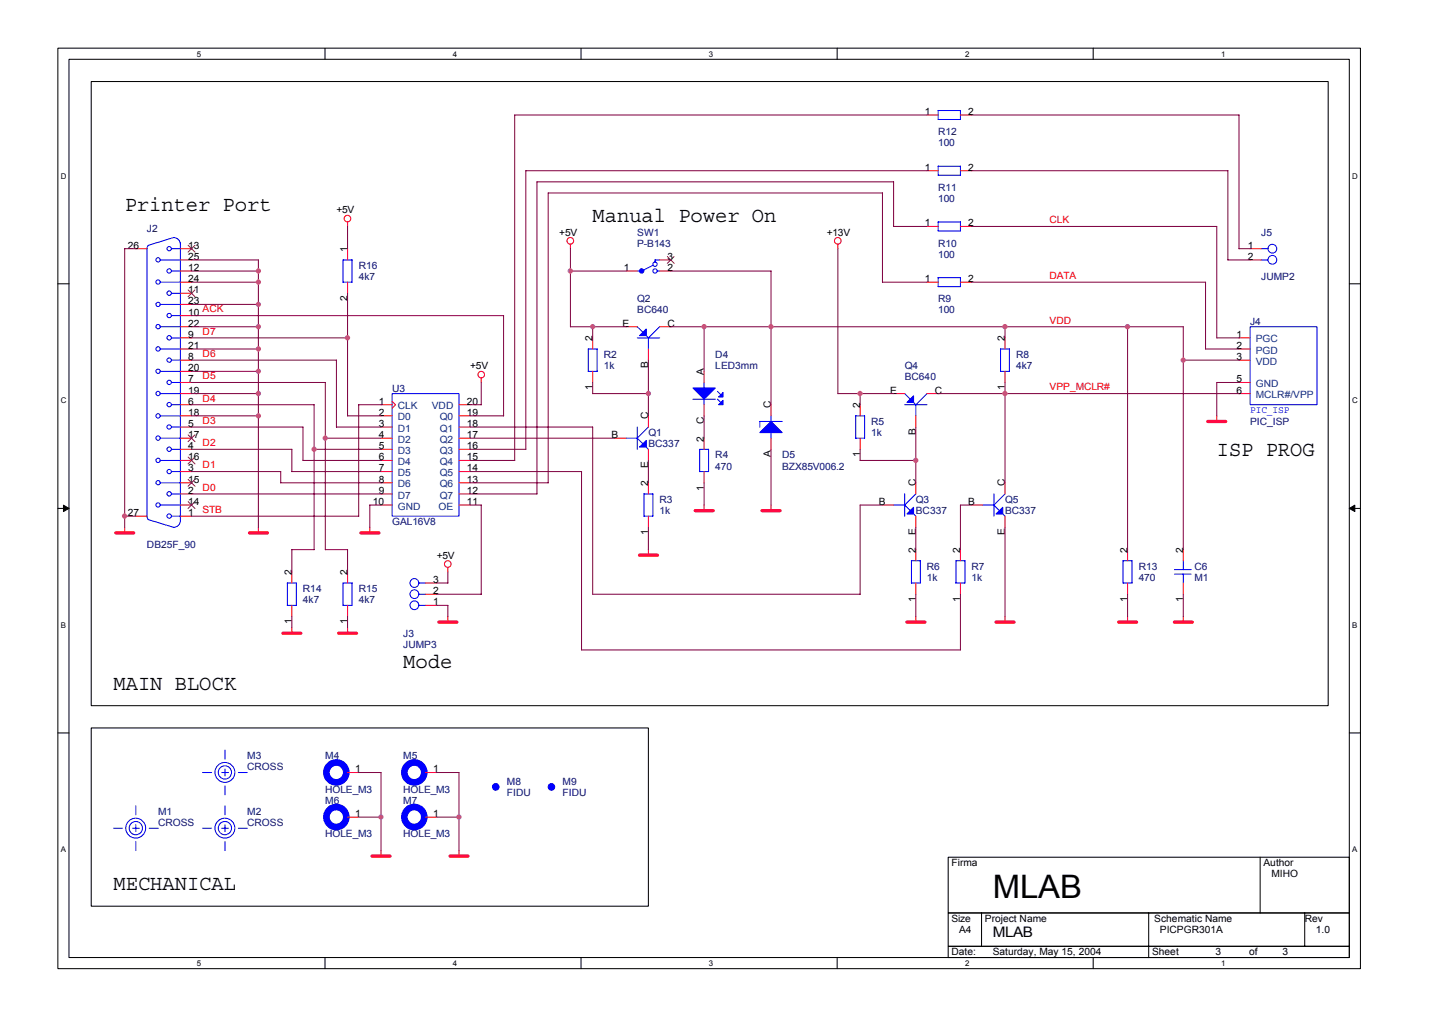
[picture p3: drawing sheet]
<svg xmlns="http://www.w3.org/2000/svg" width="297mm" height="210mm" viewBox="0 0 297 210" stroke-linecap="round" stroke-linejoin="round" font-family="sans-serif">
<path d="M12 10h270.2v190.9h-270.2zM14.3 12.3h265.6v186.3h-265.6z" fill="none" stroke="#000" stroke-width=".21"/>
<g fill="#fff">
<path d="M40.9 10.2h.9v1.9h-.9z"/>
<path d="M40.9 198.9h.9v1.8h-.9z"/>
</g>
<path d="M67.4 10v2.3M67.4 198.6v2.3" fill="none" stroke="#000" stroke-width=".21"/>
<g fill="#fff">
<path d="M94 10.2h.9v1.9h-.9z"/>
<path d="M94 198.9h.9v1.8h-.9z"/>
</g>
<path d="M120.5 10v2.3M120.5 198.6v2.3" fill="none" stroke="#000" stroke-width=".21"/>
<g fill="#fff">
<path d="M147.1 10.2h.9v1.9h-.9z"/>
<path d="M147.1 198.9h.9v1.8h-.9z"/>
</g>
<path d="M173.7 10v2.3M173.7 198.6v2.3" fill="none" stroke="#000" stroke-width=".21"/>
<g fill="#fff">
<path d="M200.2 10.2h.9v1.9h-.9z"/>
<path d="M200.2 198.9h.9v1.8h-.9z"/>
</g>
<path d="M226.8 10v2.3M226.8 198.6v2.3" fill="none" stroke="#000" stroke-width=".21"/>
<g fill="#fff">
<path d="M253.3 10.2h.9v1.9h-.9z"/>
<path d="M253.3 198.9h.9v1.8h-.9z"/>
<path d="M12.6 35.6h1.2v1.8h-1.2z"/>
<path d="M280.5 35.6h1.2v1.8h-1.2z"/>
<path d="M12.6 82.1h1.2v1.9h-1.2z"/>
<path d="M280.5 82.1h1.2v1.9h-1.2z"/>
</g>
<path d="M12 58.9h2.3M279.9 58.9h2.3" fill="none" stroke="#000" stroke-width=".21"/>
<g fill="#fff">
<path d="M12.6 128.7h1.1v1.9h-1.1z"/>
<path d="M280.5 128.7h1.1v1.9h-1.1z"/>
</g>
<path d="M12 105.5h2.3M279.9 105.5h2.3" fill="none" stroke="#000" stroke-width=".21"/>
<g fill="#000" stroke="#000" stroke-width=".21">
<path d="M13.2 104.8l1.1 .7-1.1 .6z" fill-rule="evenodd"/>
<path d="M279.9 105.5l1.1-.7v1.3z" fill-rule="evenodd"/>
</g>
<g fill="#fff">
<path d="M12.6 175.3h1.1v1.8h-1.1z"/>
<path d="M280.5 175.3h1.1v1.8h-1.1z"/>
</g>
<path d="M18.9 16.9h256.6v129.5h-256.6zM12 152h2.3M18.9 151h115.6v37h-115.6zM279.9 152h2.3M196.7 177.8h83.2v11.6h-83.2zM261.4 177.8v11.6M196.7 189.4h83.2v6.9h-83.2zM196.7 196.3h83.2v2.3h-83.2zM203.6 189.4v6.9M238.3 189.4v9.2M270.6 189.4v6.9" fill="none" stroke="#000" stroke-width=".21"/>
<g fill="none" stroke="#f00" stroke-width=".21">
<path d="M192.3 23.9h2.3M192.3 35.4h2.3M199.2 23.9h2.3M199.2 35.4h2.3M28.2 51.6h2.3M37.4 56.2h2.3M37.4 53.9h2.3M37.4 58.5h2.3M37.4 51.6h2.3M72.1 46v1M72.1 51.6v2.3M72.1 58.5v2.3"/>
<path d="M118.3 50.7v.9M129.9 56.2h2.3M136.8 56.2h2.3M136.8 53.9h2.3M173.8 50.7v.9M192.3 47h2.3M192.3 58.5h2.3M199.2 47h2.3M199.2 58.5h2.3M259.3 53.9h2.3M259.3 51.6h2.3M37.4 67.8h2.3"/>
<path d="M37.4 70.1h2.3M37.4 72.4h2.3M37.4 74.7h2.3M37.4 79.3h2.3M37.4 65.5h2.3M37.4 60.8h2.3M37.4 77h2.3M37.4 63.1h2.3M99.8 78.4v.9M122.9 70.1v2.3M122.9 77v2.3M129.9 67.8h2.3"/>
<path d="M134.5 72.4v2.3M136.8 67.8h2.3M146 77v2.3M208.5 70.1v2.3M208.5 77v2.3M257 70.1h2.3M257 72.4h2.3M257 74.7h2.3M257 79.3h2.3M37.4 81.6h2.3M37.4 83.9h2.3M37.4 86.3h2.3"/>
<path d="M37.4 88.6h2.3M37.4 90.9h2.3M37.4 93.2h2.3M37.4 95.5h2.3M37.4 97.8h2.3M79 83.9h2.3M79 86.3h2.3M79 88.6h2.3M79 90.9h2.3M79 93.2h2.3M79 95.5h2.3M79 97.8h2.3"/>
<path d="M81.3 83.2l.7 .7-.7 .7M95.2 83.9h2.3M95.2 86.3h2.3M95.2 88.6h2.3M95.2 90.9h2.3M95.2 93.2h2.3M95.2 95.5h2.3M95.2 97.8h2.3M127.6 90.9h2.3M134.5 86.3v2.3M134.5 93.2v2.3M146 83.9v2.4"/>
<path d="M146 90.9v2.3M146 97.8v2.3M159.9 83.9v2.4M159.9 90.9v2.3M178.4 83.9v2.4M178.4 90.9v2.3M185.4 81.6h2.3M190 86.3v2.3M192.3 81.6h2.3M252.4 86.3v1.1M257 81.6h2.3M25.9 109.4v1.2"/>
<path d="M28.2 107.1h2.3M37.4 104.8h2.3M37.4 100.1h2.3M37.4 102.4h2.3M37.4 107.1h2.3M53.6 109.4v1.2M60.5 118.6v2.3M72.1 118.6v2.3M76.7 109.4v1.2M79 104.8h2.3M79 100.1h2.3M79 102.4h2.3"/>
<path d="M92.9 117.7v.9M95.2 104.8h2.3M95.2 100.1h2.3M95.2 102.4h2.3M134.5 100.1v2.3M134.5 107.1v2.3M134.5 114v1.2M146 104.8v1.1M159.9 104.8v1.1M183 104.8h2.4M190 100.1v2.3M190 107.1v2.3"/>
<path d="M190 114v2.3M199.2 114v2.3M201.5 104.8h2.3M208.5 100.1v2.3M208.5 107.1v2.3M233.9 114v2.3M245.4 114v2.3M60.5 125.6v2.3M60.5 130.2v1.2M72.1 125.6v2.3M72.1 130.2v1.2M88.3 125.6h2.3"/>
<path d="M88.3 123.3h2.3M88.3 120.9h2.3M92.9 127.9v1.2M190 120.9v2.4M190 127.9v1.2M199.2 120.9v2.4M208.5 127.9v1.2M233.9 120.9v2.4M233.9 127.9v1.2M245.4 120.9v2.4M245.4 127.9v1.2M72.1 160.2h2.3"/>
<path d="M72.1 169.5h2.3M79 176.4v1.2M88.3 160.2h2.3M88.3 169.5h2.3M95.2 176.4v1.2"/>
<circle cx="72.1" cy="45.3" r=".68"/>
<circle cx="118.3" cy="50" r=".69"/>
<circle cx="173.8" cy="50" r=".69"/>
<circle cx="99.8" cy="77.7" r=".68"/>
<circle cx="92.9" cy="117" r=".69"/>
</g>
<g fill="none" stroke="#f00" stroke-width=".68">
<path d="M250.5 87.4h3.8M24 110.5h3.7M51.8 110.5h3.7M74.9 110.5h3.7M132.7 115.1h3.7M144.2 105.9h3.7M158.1 105.9h3.7M58.7 131.3h3.7M70.3 131.3h3.7M91 129h3.8M188.1 129h3.8M206.6 129h3.7"/>
<path d="M232.1 129h3.7M243.6 129h3.7M77.2 177.6h3.7M93.4 177.6h3.7"/>
</g>
<g fill="none" stroke="#00f" stroke-width=".21">
<path d="M194.6 22.9v1.9h4.6v-1.9h-4.6M194.6 34.5v1.8h4.6v-1.8h-4.6M30.5 51.6v55.5l.3 .6M30.8 50.9l-.3 .7M33.3 53.9h4.1M33.3 58.5h4.1M35.6 56.2h1.8M35.6 51.6h1.8M37.4 50.4v57.6a1.39 1.39 0 0 1-1.4 1.4l-5.3-1.6M37.4 50.7a1.39 1.39 0 0 0-1.4-1.4l-5.3 1.6M73 53.9v4.6M73 53.9h-1.8v4.6h1.8"/>
<path d="M132.2 56.2h.5M135.4 55l-2.3 1.2M135.9 53.9h.9M135.9 53.9v.5M136.3 56.2h.5M194.6 46h4.6M194.6 57.6h4.6M194.6 46v1.9h4.6v-1.9M194.6 57.6v1.9h4.6v-1.9M261.6 53.9h1.4M261.6 51.6h1.4M33.2 72.4h4.2"/>
<path d="M33.2 67.8h4.2M33.3 77h4.1M33.3 63.1h4.1M35.6 79.3h1.8M35.6 74.7h1.8M35.6 60.8h1.8M35.6 70.1h1.8M35.6 65.5h1.8M122 77h1.9v-4.6h-1.9v4.6M132.2 67.8l1.1 1.1M132.2 70.1h4.6M134 69.6l.5 .5"/>
<path d="M134.5 70.1v2.3M136.8 67.8l-2.3 2.3M146 79.3v1.2M207.5 77h1.9v-4.6h-1.9v4.6M259.3 67.8h13.9v16.1h-13.9zM33.2 90.9h4.2M33.2 95.5h4.2M33.3 86.3h4.1M33.3 81.6h4.1M35.6 83.9h1.8M35.6 97.8h1.8M35.6 93.2h1.8"/>
<path d="M35.6 88.6h1.8M81.3 81.6h13.9v25.5h-13.9zM129.9 90.9h2.3M132.2 88.6v4.6M132.2 90.9l1.2 1.2M134 92.7l.5 .5M134.5 88.6l-2.3 2.3M143.7 82.8h4.7M145.1 93.2h1.9v4.6h-1.9M145.1 93.2v4.6M146 82.8v1.2M148.8 82.8l.7 .7"/>
<path d="M148.8 81.2l.7 .7M159.9 86.2v1.2M159.9 89.7v1.2M162.3 87.4h-4.7v1.2M177.5 86.3l1.8-.1v4.7h-1.8zM187.6 81.6l1.2 1.2M187.7 83.9h4.6M189.5 83.5l.5 .5M190 83.9v2.4M192.3 81.6l-2.4 2.4M33.2 100.1h4.2M33.3 104.8h4.1"/>
<path d="M35.6 107.1h1.8M35.6 102.4h1.8M135.4 102.4v4.7h-1.8v-4.7h1.8M185.4 104.8h2.3l1.1 1.1M187.7 102.4v4.7M189 116.3h1.9M189.1 116.3v4.6M189.5 106.6l.5 .5M190 102.4l-2.4 2.4M190.9 116.3v4.6h-1.9M198.3 116.3h1.9M198.3 116.3v4.6"/>
<path d="M200.2 116.3v4.6h-1.9M203.8 104.8h2.4l1.1 1.1M206.2 102.4v4.7M208 106.6l.5 .5M208.5 102.4l-2.4 2.4M234.8 116.3v4.6h-1.9l.1-4.6h1.8M243.6 119.1h3.5M243.6 118.2h3.5M245.4 116.3v1.9M245.4 119.1v1.8M61.5 120.9v4.7h-1.9M61.5 120.9h-1.9v4.7"/>
<path d="M73 120.9v4.7h-1.9M73 120.9h-1.9l.1 4.7M86.9 125.6h1.4M86.9 123.3h1.4M86.9 120.9h1.4M46.7 155.6v1.9M46.7 159.5v1.4M23.5 171.8h1.9M27.5 171.8h1.4M28.2 167.1v1.9M28.2 171.1v1.4M28.2 174.6v1.8"/>
<path d="M30.9 171.8h1.9M42 171.8h1.9M42 160.2h1.9M46 171.8h1.4M46 160.2h1.4M46.7 163v1.9M46.7 167.1v1.9M46.7 171.1v1.4M46.7 174.6v1.8M49.4 171.8h1.9M49.4 160.2h1.9M71.8 160.2h.3"/>
<path d="M71.8 169.5h.3M88 160.2h.3M88 169.5h.3"/>
<circle cx="32.8" cy="58.5" r=".45"/>
<circle cx="32.8" cy="53.9" r=".44"/>
<circle cx="35.1" cy="56.2" r=".46"/>
<circle cx="35.1" cy="51.6" r=".45"/>
<circle cx="135.9" cy="54.8" r=".46"/>
<circle cx="135.9" cy="56.2" r=".46"/>
<circle cx="263.9" cy="53.9" r=".91"/>
<circle cx="263.9" cy="51.6" r=".91"/>
<circle cx="32.8" cy="67.8" r=".45"/>
<circle cx="32.8" cy="72.4" r=".45"/>
<circle cx="32.8" cy="63.1" r=".44"/>
<circle cx="32.8" cy="77" r=".44"/>
<circle cx="35.1" cy="60.8" r=".46"/>
<circle cx="35.1" cy="70.1" r=".46"/>
<circle cx="35.1" cy="79.3" r=".46"/>
<circle cx="35.1" cy="74.7" r=".45"/>
<circle cx="35.1" cy="65.4" r=".45"/>
<circle cx="32.8" cy="95.5" r=".45"/>
<circle cx="32.8" cy="81.6" r=".45"/>
<circle cx="32.8" cy="90.9" r=".45"/>
<circle cx="32.8" cy="86.3" r=".44"/>
<circle cx="35.1" cy="93.2" r=".46"/>
<circle cx="35.1" cy="83.9" r=".46"/>
<circle cx="35.1" cy="88.6" r=".45"/>
<circle cx="35.1" cy="97.8" r=".45"/>
<circle cx="32.8" cy="104.7" r=".45"/>
<circle cx="32.8" cy="100.1" r=".44"/>
<circle cx="35.1" cy="102.4" r=".46"/>
<circle cx="35.1" cy="107" r=".46"/>
<circle cx="86" cy="123.2" r=".91"/>
<circle cx="86" cy="125.5" r=".91"/>
<circle cx="86" cy="120.9" r=".91"/>
<circle cx="28.2" cy="171.8" r="2.06"/>
<circle cx="28.2" cy="171.8" r="1.38"/>
<circle cx="46.7" cy="160.2" r="1.38"/>
<circle cx="46.7" cy="171.8" r="1.38"/>
<circle cx="46.7" cy="171.8" r="2.06"/>
<circle cx="46.7" cy="160.2" r="2.06"/>
</g>
<g fill="#00f" stroke="#00f" stroke-width=".21">
<path d="M206.6 106.6l1.4-1.4v1.4z" fill-rule="evenodd"/>
<path d="M157.6 89.7l2.3-2.3 2.3 2.3z" fill-rule="evenodd"/>
<path d="M132.7 69.6l1.3-1.4v1.4z" fill-rule="evenodd"/>
<path d="M189.5 82.1v1.4h-1.4z" fill-rule="evenodd"/>
<path d="M143.7 80.5h4.7l-2.4 2.3z" fill-rule="evenodd"/>
<path d="M149.1 82.3l.9-.9v.9z" fill-rule="evenodd"/>
<path d="M149.1 83.9l.9-.9v.9z" fill-rule="evenodd"/>
<path d="M132.7 92.7l1.3-1.3v1.3z" fill-rule="evenodd"/>
<path d="M189.5 105.2v1.4h-1.4z" fill-rule="evenodd"/>
</g>
<g fill="none" stroke="#00f" stroke-width="1.4">
<circle cx="69.8" cy="169.5" r="2.07"/>
<circle cx="69.8" cy="160.2" r="2.06"/>
<circle cx="85.9" cy="169.5" r="2.07"/>
<circle cx="85.9" cy="160.2" r="2.06"/>
</g>
<g fill="#00f" stroke="#00f" stroke-width=".21">
<circle cx="102.8" cy="163.2" r=".68"/>
<circle cx="114.4" cy="163.2" r=".68"/>
<circle cx="133.1" cy="56.2" r=".46"/>
</g>
<g fill="none" stroke="#804000" stroke-width=".21">
<path d="M39 50.9l1.4 1.4M40.4 50.9l-1.4 1.4M138.4 53.2l1.4 1.4M139.8 53.2l-1.4 1.4M39 60.1l1.4 1.5M40.4 60.1l-1.4 1.5M39 99.4l1.4 1.5M39 94.8l1.4 1.4M39 90.2l1.4 1.4M40.4 99.4l-1.4 1.5M40.4 94.8l-1.4 1.4M40.4 90.2l-1.4 1.4"/>
<path d="M39 104.1l1.4 1.4M40.4 104.1l-1.4 1.4"/>
</g>
<g fill="none" stroke="#800040" stroke-width=".21">
<path d="M185.4 37.7v9.3h6.9M185.4 37.7h-74v64.7h-13.9M192.3 23.9h-85.5v71.6h-9.3M192.3 35.4h-83.2v57.8M201.5 35.4h53.2v18.5h4.6M201.5 23.9h55.5v27.7h2.3M28.2 51.6h-2.3v57.8M39.7 56.2h13.9M39.7 53.9h13.9M39.7 58.5h13.9M53.6 53.9v55.5M72.1 47v4.6"/>
<path d="M118.3 56.2h11.6M118.3 51.6v16.2h11.6M139.1 56.2h20.9M159.9 56.2v27.8M173.8 51.6v30.1M192.3 58.5h-9.3v-18.5h-69.3v60.2l-16.2-.1M201.5 58.5h48.6M201.5 47h50.9v23.1M250.1 58.5v13.9h6.9M39.7 72.4h13.9M39.7 70.1h32.4M39.7 65.5h64.8"/>
<path d="M39.7 74.7h30.1v13.9M39.7 63.1h13.9M39.7 67.8h13.9M39.7 79.3h27.8M39.7 77h13.9M67.5 79.3v34.7M72.1 60.8v25.5M99.8 79.3v4.6h-2.3M104.5 65.5v20.8M122.9 67.8v2.3M122.9 79.3v2.4M134.5 74.7v11.6"/>
<path d="M139.1 67.8h106.4M146 67.8v9.2M208.5 67.8v2.3M208.5 79.3v20.9M233.9 67.8v46.2M245.4 67.8v46.2M245.4 74.7h11.6M252.4 70.1h4.6M257 79.3h-4.6v7M39.7 83.9h25.5M39.7 88.6h23.1v6.9h16.3M39.7 86.3h13.9"/>
<path d="M39.7 81.6h13.9M39.7 97.8h18.5v2.3h20.9M39.7 93.2h20.9M60.5 93.2v4.6M60.5 97.8h18.6M65.2 93.2h13.9M65.2 83.9v30.1M67.5 90.9h11.6M69.8 88.6h9.3M72.1 86.3h7M79.1 83.9h-4.7v23.2h-34.7M97.5 90.9h30.1"/>
<path d="M97.5 86.3h7M97.5 88.6h25.4v34.7h55.5M97.5 93.2h11.6M97.5 97.8h23.1M120.6 97.8v37h78.6v-11.5M122.9 81.6h11.6M134.5 95.5v4.7M146 86.3v4.6M159.9 93.2v11.6M173.8 81.6h11.6M178.4 93.2v2.3h11.6M178.4 81.6v2.4"/>
<path d="M190 88.6v11.6M194.6 81.6h62.4M25.9 107.1h2.3M39.7 102.4h39.4M65.2 114h-4.7v4.6M67.5 114h4.6M72.1 114v4.6M79.1 104.8h-2.4v4.6M92.9 118.6v2.3M97.5 104.8h2.3v18.5h-9.2M134.5 109.4v4.6M146 100.1v4.7"/>
<path d="M183.1 104.8h-4.7v18.5M190 109.4v4.6M201.5 104.8h-2.3v9.2M208.5 109.4v18.5M60.5 127.9v2.3M72.1 127.9v2.3M90.6 120.9h2.3M90.6 125.6h2.3M92.9 125.6v2.3M190 123.3v4.6M233.9 123.3v4.6M245.4 123.3v4.6"/>
<path d="M74.4 169.5h4.7M74.4 160.2h4.7M79 160.2v16.2M90.6 169.5h4.6M90.6 160.2h4.6v16.2"/>
</g>
<g fill="#f0f" stroke="#f0f" stroke-width=".21">
<circle cx="53.6" cy="72.4" r=".45"/>
<circle cx="72.1" cy="70.1" r=".46"/>
<circle cx="53.6" cy="56.2" r=".45"/>
<circle cx="245.4" cy="74.7" r=".45"/>
<circle cx="134.5" cy="81.6" r=".45"/>
<circle cx="146" cy="67.8" r=".45"/>
<circle cx="122.9" cy="67.8" r=".45"/>
<circle cx="208.4" cy="81.6" r=".46"/>
<circle cx="53.6" cy="77" r=".44"/>
<circle cx="159.9" cy="67.8" r=".45"/>
<circle cx="189.9" cy="95.5" r=".46"/>
<circle cx="53.6" cy="86.3" r=".44"/>
<circle cx="118.3" cy="56.2" r=".46"/>
<circle cx="53.6" cy="67.8" r=".45"/>
<circle cx="53.6" cy="81.6" r=".45"/>
<circle cx="208.4" cy="67.8" r=".46"/>
<circle cx="53.6" cy="58.5" r=".45"/>
<circle cx="95.2" cy="169.5" r=".45"/>
<circle cx="233.9" cy="67.8" r=".46"/>
<circle cx="53.6" cy="63.1" r=".44"/>
<circle cx="79" cy="169.5" r=".44"/>
<circle cx="178.4" cy="81.6" r=".46"/>
<circle cx="67.5" cy="90.9" r=".45"/>
<circle cx="65.1" cy="93.2" r=".45"/>
<circle cx="25.8" cy="107" r=".46"/>
</g>
<text font-size="6.7" x="205.9" y="186.2">MLAB</text>
<g font-size="4.4">
<text x="25.9" y="43.7">Printer Port</text>
<text x="122.9" y="46">Manual Power On</text>
<text x="252.4" y="94.5">ISP PROG</text>
<text x="23.6" y="143.1">MAIN BLOCK</text>
<text x="83.7" y="138.5">Mode</text>
<text x="23.6" y="184.7">MECHANICAL</text>
</g>
<text font-size="3" x="205.9" y="194.4">MLAB</text>
<g font-size="2.1">
<text x="191.8" y="23.8">1</text>
<text x="200.8" y="23.8">2</text>
<text x="191.8" y="35.4">1</text>
<text x="200.8" y="35.4">2</text>
<text x="69.8" y="44.2">+5V</text>
<text x="191.8" y="46.9">1</text>
<text x="200.8" y="46.9">2</text>
<text x="26.5" y="51.6">26</text>
<text x="39" y="51.6">13</text>
<text x="39" y="53.9">25</text>
<text x="72.1" y="52.3" transform="rotate(-90 72.1 52.3)">1</text>
<text x="116" y="48.9">+5V</text>
<text x="138.4" y="53.9">3</text>
<text x="171.5" y="48.9">+13V</text>
<text x="258.8" y="51.6">1</text>
<text x="258.8" y="53.9">2</text>
<text x="39" y="56.2">12</text>
<text x="39" y="58.5">24</text>
<text x="129.4" y="56.2">1</text>
<text x="138.4" y="56.2">2</text>
<text x="191.8" y="58.5">1</text>
<text x="200.8" y="58.5">2</text>
<text x="39" y="65.4">10</text>
<text x="39" y="60.8">11</text>
<text x="39" y="63.1">23</text>
<text x="72.1" y="62.5" transform="rotate(-90 72.1 62.5)">2</text>
<text x="39" y="70.1">9</text>
<text x="39" y="67.8">22</text>
<text x="122.9" y="70.8" transform="rotate(-90 122.9 70.8)">2</text>
<text x="129.2" y="67.8">E</text>
<text x="138.4" y="67.8">C</text>
<text x="208.4" y="70.8" transform="rotate(-90 208.4 70.8)">2</text>
<text x="256.5" y="70.1">1</text>
<text x="39" y="74.7">8</text>
<text x="39" y="77">20</text>
<text x="39" y="72.4">21</text>
<text x="97.5" y="76.6">+5V</text>
<text x="134.5" y="76.3" transform="rotate(-90 134.5 76.3)">B</text>
<text x="146" y="77.7" transform="rotate(-90 146 77.7)">A</text>
<text x="256.5" y="72.4">2</text>
<text x="256.5" y="74.7">3</text>
<text x="39" y="83.9">6</text>
<text x="39" y="79.3">7</text>
<text x="39" y="81.6">19</text>
<text x="78.5" y="83.9">1</text>
<text x="96.8" y="83.9">20</text>
<text x="122.9" y="81" transform="rotate(-90 122.9 81)">1</text>
<text x="184.6" y="81.6">E</text>
<text x="193.9" y="81.6">C</text>
<text x="208.4" y="81" transform="rotate(-90 208.4 81)">1</text>
<text x="256.5" y="79.3">5</text>
<text x="256.5" y="81.6">6</text>
<text x="39" y="88.6">5</text>
<text x="39" y="86.2">18</text>
<text x="78.5" y="86.2">2</text>
<text x="78.5" y="88.6">3</text>
<text x="96.8" y="88.6">18</text>
<text x="96.8" y="86.2">19</text>
<text x="134.5" y="87" transform="rotate(-90 134.5 87)">C</text>
<text x="146" y="87.9" transform="rotate(-90 146 87.9)">C</text>
<text x="159.9" y="84.6" transform="rotate(-90 159.9 84.6)">C</text>
<text x="178.4" y="84.6" transform="rotate(-90 178.4 84.6)">2</text>
<text x="39" y="93.2">4</text>
<text x="39" y="95.5">16</text>
<text x="39" y="90.9">17</text>
<text x="78.5" y="90.9">4</text>
<text x="78.5" y="93.2">5</text>
<text x="78.5" y="95.5">6</text>
<text x="96.8" y="95.5">15</text>
<text x="96.8" y="93.2">16</text>
<text x="96.8" y="90.9">17</text>
<text x="126.9" y="90.9">B</text>
<text x="146" y="91.6" transform="rotate(-90 146 91.6)">2</text>
<text x="159.9" y="94.8" transform="rotate(-90 159.9 94.8)">A</text>
<text x="178.4" y="94.8" transform="rotate(-90 178.4 94.8)">1</text>
<text x="189.9" y="90.2" transform="rotate(-90 189.9 90.2)">B</text>
<text x="39" y="97.8">3</text>
<text x="39" y="100.1">15</text>
<text x="78.5" y="97.8">7</text>
<text x="78.5" y="100.1">8</text>
<text x="96.8" y="100.1">13</text>
<text x="96.8" y="97.8">14</text>
<text x="134.5" y="100.8" transform="rotate(-90 134.5 100.8)">2</text>
<text x="134.5" y="97.1" transform="rotate(-90 134.5 97.1)">E</text>
<text x="146" y="101.7" transform="rotate(-90 146 101.7)">1</text>
<text x="189.9" y="100.8" transform="rotate(-90 189.9 100.8)">C</text>
<text x="208.4" y="100.8" transform="rotate(-90 208.4 100.8)">C</text>
<text x="26.5" y="107">27</text>
<text x="39" y="107">1</text>
<text x="39" y="102.4">2</text>
<text x="39" y="104.7">14</text>
<text x="77.4" y="104.7">10</text>
<text x="78.5" y="102.4">9</text>
<text x="96.8" y="104.7">11</text>
<text x="96.8" y="102.4">12</text>
<text x="182.3" y="104.7">B</text>
<text x="200.8" y="104.7">B</text>
<text x="134.5" y="111" transform="rotate(-90 134.5 111)">1</text>
<text x="189.9" y="111" transform="rotate(-90 189.9 111)">E</text>
<text x="208.4" y="111" transform="rotate(-90 208.4 111)">E</text>
<text x="60.5" y="119.3" transform="rotate(-90 60.5 119.3)">2</text>
<text x="72.1" y="119.3" transform="rotate(-90 72.1 119.3)">2</text>
<text x="90.6" y="115.9">+5V</text>
<text x="189.9" y="114.7" transform="rotate(-90 189.9 114.7)">2</text>
<text x="199.2" y="114.7" transform="rotate(-90 199.2 114.7)">2</text>
<text x="233.9" y="114.7" transform="rotate(-90 233.9 114.7)">2</text>
<text x="245.4" y="114.7" transform="rotate(-90 245.4 114.7)">2</text>
<text x="89.9" y="125.5">1</text>
<text x="89.9" y="123.2">2</text>
<text x="89.9" y="120.9">3</text>
<text x="189.9" y="124.9" transform="rotate(-90 189.9 124.9)">1</text>
<text x="199.2" y="124.9" transform="rotate(-90 199.2 124.9)">1</text>
<text x="233.9" y="124.9" transform="rotate(-90 233.9 124.9)">1</text>
<text x="245.4" y="124.9" transform="rotate(-90 245.4 124.9)">1</text>
<text x="60.5" y="129.5" transform="rotate(-90 60.5 129.5)">1</text>
<text x="72.1" y="129.5" transform="rotate(-90 72.1 129.5)">1</text>
<text x="73.7" y="160.2">1</text>
<text x="89.9" y="160.2">1</text>
<text x="73.7" y="169.5">1</text>
<text x="89.9" y="169.5">1</text>
<text x="197.4" y="179.7">Firma</text>
<text x="262.1" y="179.7">Author</text>
<text x="263.7" y="182">MIHO</text>
<text x="197.4" y="191.2">Size</text>
<text x="204.3" y="191.2">Project Name</text>
<text x="239.4" y="191.2">Schematic Name</text>
<text x="270.6" y="191.2">Rev</text>
<text x="199" y="193.5">A4</text>
<text x="240.6" y="193.5">PICPGR301A</text>
<text x="272.9" y="193.5">1.0</text>
<text x="197.4" y="198.2">Date:</text>
<text x="205.9" y="198.2">Saturday, May 15, 2004</text>
<text x="239" y="198.2">Sheet</text>
<text x="252.2" y="198.2">3</text>
<text x="259.1" y="198.2">of</text>
<text x="266" y="198.2">3</text>
</g>
<g font-size="2.1" fill="#000080">
<text x="194.6" y="28">R12</text>
<text x="194.6" y="30.4">100</text>
<text x="194.6" y="39.6">R11</text>
<text x="194.6" y="41.9">100</text>
<text x="30.5" y="48.2">J2</text>
<text x="132.2" y="48.9">SW1</text>
<text x="132.2" y="51.2">P-B143</text>
<text x="194.6" y="51.2">R10</text>
<text x="194.6" y="53.5">100</text>
<text x="261.6" y="48.9">J5</text>
<text x="74.4" y="55.8">R16</text>
<text x="74.4" y="58.1">4k7</text>
<text x="261.6" y="58.1">JUMP2</text>
<text x="132.2" y="62.7">Q2</text>
<text x="132.2" y="65">BC640</text>
<text x="194.6" y="62.7">R9</text>
<text x="194.6" y="65">100</text>
<text x="259.3" y="67.4">J4</text>
<text x="125.3" y="74.3">R2</text>
<text x="125.3" y="76.6">1k</text>
<text x="148.4" y="74.3">D4</text>
<text x="148.4" y="76.6">LED3mm</text>
<text x="187.7" y="76.6">Q4</text>
<text x="210.8" y="74.3">R8</text>
<text x="210.8" y="76.6">4k7</text>
<text x="81.3" y="81.2">U3</text>
<text x="187.7" y="78.9">BC640</text>
<text x="180.7" y="88.1">R5</text>
<text x="259.3" y="88.1">PIC_ISP</text>
<text x="134.5" y="90.5">Q1</text>
<text x="134.5" y="92.8">BC337</text>
<text x="148.4" y="95.1">R4</text>
<text x="162.2" y="95.1">D5</text>
<text x="180.7" y="90.5">1k</text>
<text x="148.4" y="97.4">470</text>
<text x="162.2" y="97.4">BZX85V006.2</text>
<text x="136.8" y="104.3">R3</text>
<text x="136.8" y="106.6">1k</text>
<text x="190" y="104.3">Q3</text>
<text x="190" y="106.6">BC337</text>
<text x="208.5" y="104.3">Q5</text>
<text x="208.5" y="106.6">BC337</text>
<text x="30.5" y="113.6">DB25F_90</text>
<text x="81.3" y="108.9">GAL16V8</text>
<text x="192.3" y="118.2">R6</text>
<text x="201.5" y="118.2">R7</text>
<text x="236.2" y="118.2">R13</text>
<text x="247.8" y="118.2">C6</text>
<text x="62.8" y="122.8">R14</text>
<text x="62.8" y="125.1">4k7</text>
<text x="74.4" y="122.8">R15</text>
<text x="74.4" y="125.1">4k7</text>
<text x="192.3" y="120.5">1k</text>
<text x="201.5" y="120.5">1k</text>
<text x="236.2" y="120.5">470</text>
<text x="247.8" y="120.5">M1</text>
<text x="83.7" y="132.1">J3</text>
<text x="83.7" y="134.4">JUMP3</text>
<text x="51.3" y="157.5">M3</text>
<text x="51.3" y="159.8">CROSS</text>
<text x="67.5" y="157.5">M4</text>
<text x="83.7" y="157.5">M5</text>
<text x="67.5" y="164.4">HOLE_M3</text>
<text x="67.5" y="166.7">M6</text>
<text x="83.7" y="164.4">HOLE_M3</text>
<text x="83.7" y="166.7">M7</text>
<text x="105.2" y="162.8">M8</text>
<text x="105.2" y="165.1">FIDU</text>
<text x="116.7" y="162.8">M9</text>
<text x="116.7" y="165.1">FIDU</text>
<text x="32.8" y="169">M1</text>
<text x="32.8" y="171.4">CROSS</text>
<text x="51.3" y="169">M2</text>
<text x="51.3" y="171.4">CROSS</text>
<text x="67.5" y="173.7">HOLE_M3</text>
<text x="83.7" y="173.7">HOLE_M3</text>
</g>
<g font-size="2.1" fill="#f00">
<text x="217.7" y="46.3">CLK</text>
<text x="217.7" y="57.9">DATA</text>
<text x="42" y="64.8">ACK</text>
<text x="42" y="69.4">D7</text>
<text x="217.7" y="67.1">VDD</text>
<text x="42" y="74">D6</text>
<text x="42" y="78.7">D5</text>
<text x="42" y="83.3">D4</text>
<text x="217.7" y="81">VPP_MCLR#</text>
<text x="42" y="87.9">D3</text>
<text x="42" y="92.5">D2</text>
<text x="42" y="101.8">D0</text>
<text x="42" y="97.2">D1</text>
<text x="42" y="106.4">STB</text>
</g>
<g font-size="2.1" fill="#004080">
<text x="260.5" y="71">PGC</text>
<text x="260.5" y="73.3">PGD</text>
<text x="260.5" y="75.6">VDD</text>
<text x="260.5" y="80.3">GND</text>
<text x="260.5" y="82.6">MCLR#/VPP</text>
<text x="82.5" y="84.9">CLK</text>
<text x="82.5" y="87.2">D0</text>
<text x="82.5" y="89.5">D1</text>
<text x="89.6" y="84.9">VDD</text>
<text x="91.2" y="89.5">Q1</text>
<text x="91.2" y="87.2">Q0</text>
<text x="82.5" y="91.8">D2</text>
<text x="82.5" y="94.1">D3</text>
<text x="91.2" y="94.1">Q3</text>
<text x="91.2" y="91.8">Q2</text>
<text x="82.5" y="96.5">D4</text>
<text x="82.5" y="98.8">D5</text>
<text x="82.5" y="101.1">D6</text>
<text x="91.2" y="101.1">Q6</text>
<text x="91.2" y="98.8">Q5</text>
<text x="91.2" y="96.5">Q4</text>
<text x="82.5" y="103.4">D7</text>
<text x="82.5" y="105.7">GND</text>
<text x="91" y="105.7">OE</text>
<text x="91.2" y="103.4">Q7</text>
</g>
<text font-size="2.1" fill="#00f" x="259.3" y="85.7">PIC_ISP</text>
<g font-size="1.6">
<text x="40.9" y="11.7">5</text>
<text x="94" y="11.7">4</text>
<text x="147.1" y="11.7">3</text>
<text x="200.2" y="11.7">2</text>
<text x="253.3" y="11.7">1</text>
<text x="12.6" y="37.1">D</text>
<text x="280.5" y="37.1">D</text>
<text x="12.6" y="83.6">C</text>
<text x="280.5" y="83.6">C</text>
<text x="12.6" y="130.2">B</text>
<text x="280.5" y="130.2">B</text>
<text x="12.6" y="176.8">A</text>
<text x="280.5" y="176.8">A</text>
<text x="40.9" y="200.3">5</text>
<text x="94" y="200.3">4</text>
<text x="147.1" y="200.3">3</text>
<text x="200.2" y="200.3">2</text>
<text x="253.3" y="200.3">1</text>
</g>
</svg>
